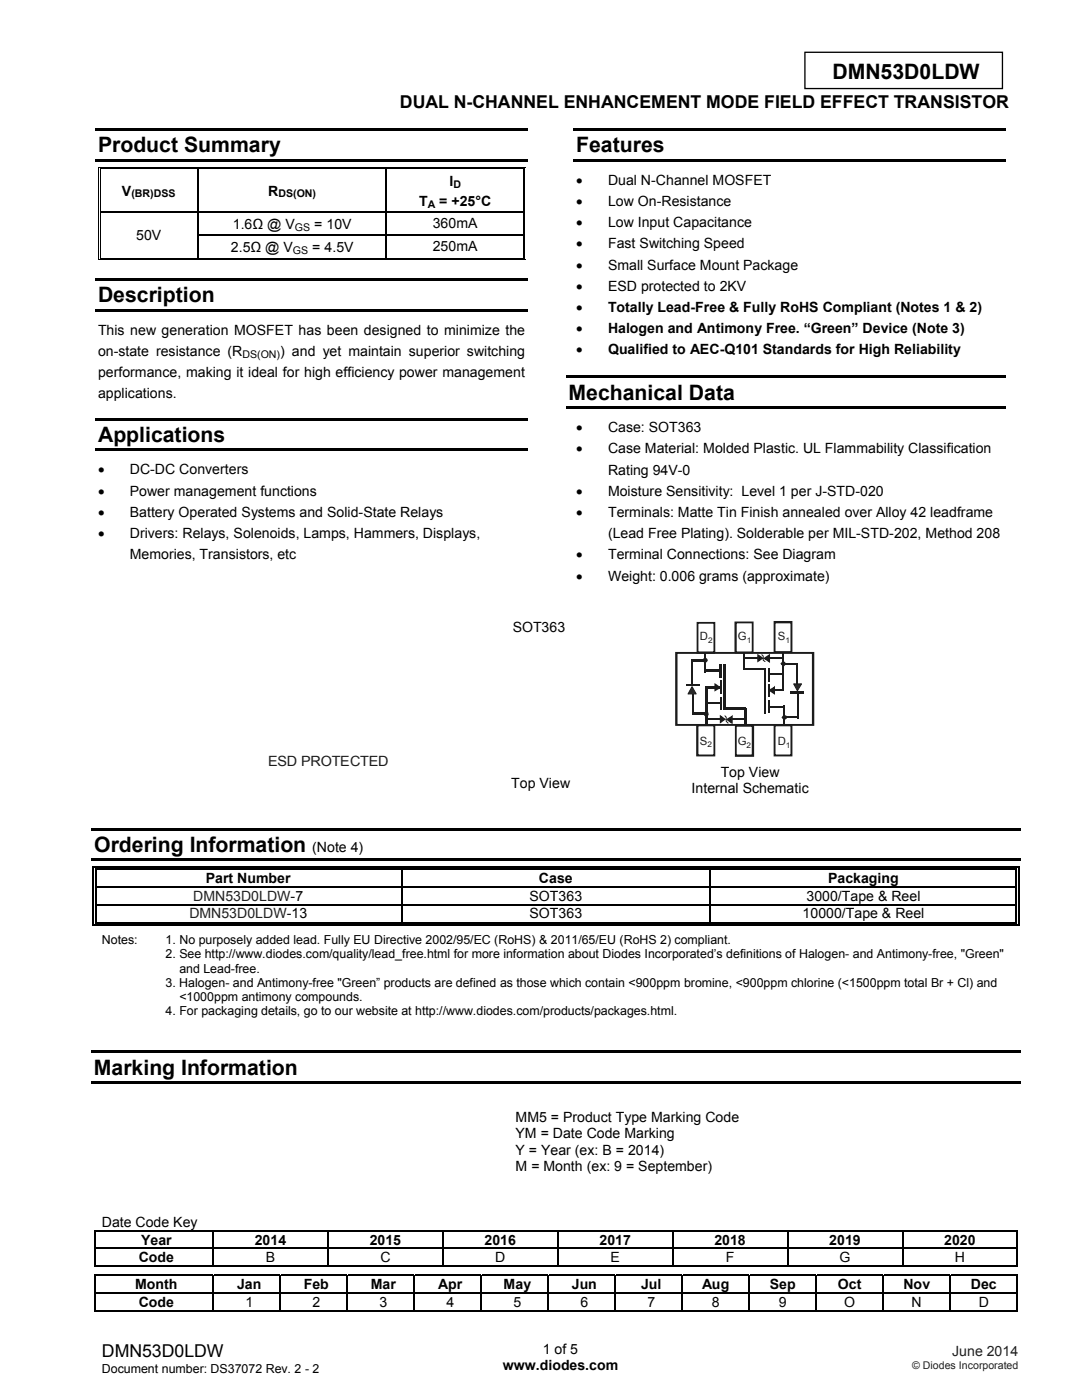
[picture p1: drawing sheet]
<svg xmlns="http://www.w3.org/2000/svg" width="216mm" height="279mm" viewBox="0 0 216 279" stroke-linecap="round" stroke-linejoin="round" font-family="sans-serif">
<path d="M160.6 10.4h39.4v7.3h-39.4z" fill="none" stroke="#000" stroke-width=".26"/>
<g fill="#000">
<path d="M19 25.6h86.3v.5h-86.3zM19 31.7h86.3v.5h-86.3zM19.6 33.3h.1v.5h-.1zM19.6 33.3h.5v.1h-.5zM19.9 33.6h.2v.2h-.2zM39.4 33.8h.3zM39.4 33.3h.5v.1h-.5zM39.4 33.6h.5v.2h-.5zM77 33.8h.2zM77 33.3h.5v.1h-.5zM77 33.6h.5v.2h-.5zM104.3 33.3h.5v.1h-.5z"/>
<path d="M104.3 33.6h.2v.2h-.2zM104.7 33.3h.1v.5h-.1zM114.4 25.6h86.4v.5h-86.4zM114.4 31.7h86.4v.5h-86.4zM19 55.5h86.3v.5h-86.3zM19.6 42.2h.1v.2h-.1zM19.6 46.8h.1v.3h-.1zM19.6 51.8h.5v.1h-.5zM19.9 42.2h.2v.2h-.2zM19.9 46.8h.2v.3h-.2zM19.9 51.4h.2v.2h-.2zM39.4 42.2h.3v.2h-.3z"/>
<path d="M39.4 46.8h.3v.3h-.3zM39.4 51.4h.5v.2h-.5zM77 42.2h.2v.2h-.2zM77 46.8h.2v.3h-.2zM77 51.4h.5v.2h-.5zM104.3 42.2h.2v.2h-.2zM104.3 46.8h.2v.3h-.2zM104.3 51.8h.5v.1h-.5zM104.3 51.4h.2v.2h-.2zM104.7 42.2h.1v.2h-.1zM104.7 46.8h.1v.3h-.1zM104.7 51.4h.1v.5h-.1z"/>
<path d="M19 61.6h86.3v.6h-86.3zM113.1 75h87.7v.5h-87.7zM19 83.4h86.3v.5h-86.3zM19 89.5h86.3v.5h-86.3zM113.1 81.1h87.7v.5h-87.7zM18.3 165.2h185.4v.5h-185.4zM18.3 171.3h185.4v.5h-185.4zM18.5 172.9h.2v.8h-.2zM18.5 172.9h.7v.2h-.7zM18.5 176.9h.2v.3h-.2zM19 173.4h.2v.3h-.2zM19 176.9h.2v.3h-.2z"/>
<path d="M80.1 173.7h.3zM80.1 172.9h.8v.2h-.8zM80.1 173.4h.8v.3h-.8zM80.1 176.9h.3v.3h-.3zM141.5 173.7h.3zM141.5 172.9h.8v.2h-.8zM141.5 173.4h.8v.3h-.8zM141.5 176.9h.3v.3h-.3zM202.6 172.9h.8v.2h-.8zM202.6 173.4h.3v.3h-.3zM202.6 176.9h.3v.3h-.3zM203.1 172.9h.3v.8h-.3z"/>
<path d="M203.1 176.9h.3v.3h-.3zM18.5 180.4h.2v.3h-.2zM18.5 184.5h.7v.2h-.7zM19 180.4h.2v.3h-.2zM19 184h.2v.2h-.2zM80.1 180.4h.3v.3h-.3zM80.1 184h.8v.2h-.8zM141.5 180.4h.3v.3h-.3zM141.5 184h.8v.2h-.8zM141.5 184.5h.8v.2h-.8zM202.6 180.4h.3v.3h-.3zM202.6 184.5h.8v.2h-.8z"/>
<path d="M202.6 184h.3v.2h-.3zM203.1 180.4h.3v.3h-.3zM203.1 184h.3v.7h-.3zM18.2 209.7h185.5v.5h-185.5zM18.2 215.8h185.5v.5h-185.5zM18.7 245.5h.3v.3h-.3zM18.7 249h.3v.3h-.3zM18.7 254.4h.3v.3h-.3zM18.7 257.9h.3v.3h-.3zM42.4 245.5h.3v.3h-.3zM42.4 249h.3v.3h-.3zM42.4 254.4h.3v.3h-.3z"/>
<path d="M42.4 257.9h.3v.3h-.3zM55.8 254.4h.2v.3h-.2zM55.8 257.9h.2v.3h-.2zM65.3 245.5h.3v.3h-.3zM65.3 249h.3v.3h-.3zM69.2 254.4h.2v.3h-.2zM69.2 257.9h.2v.3h-.2zM82.5 254.4h.3v.3h-.3zM82.5 257.9h.3v.3h-.3zM88.3 245.5h.2v.3h-.2zM88.3 249h.2v.3h-.2zM95.9 254.4h.3v.3h-.3z"/>
<path d="M95.9 257.9h.3v.3h-.3zM109.3 254.4h.2v.3h-.2zM109.3 257.9h.2v.3h-.2zM111.2 245.5h.2v.3h-.2zM111.2 249h.2v.3h-.2zM122.6 254.4h.3v.3h-.3zM122.6 257.9h.3v.3h-.3zM134.1 245.5h.3v.3h-.3zM134.1 249h.3v.3h-.3zM136 254.4h.3v.3h-.3zM136 257.9h.3v.3h-.3zM149.4 254.4h.2v.3h-.2z"/>
<path d="M149.4 257.9h.2v.3h-.2zM157 245.5h.3v.3h-.3zM157 249h.3v.3h-.3zM162.8 254.4h.2v.3h-.2zM162.8 257.9h.2v.3h-.2zM176.1 254.4h.3v.3h-.3zM176.1 257.9h.3v.3h-.3zM180 245.5h.2v.3h-.2zM180 249h.2v.3h-.2zM189.5 254.4h.2v.3h-.2zM189.5 257.9h.2v.3h-.2zM202.9 245.5h.2v.3h-.2z"/>
<path d="M202.9 249h.2v.3h-.2zM202.9 252.5h.2v.3h-.2zM202.9 254.4h.2v.3h-.2zM202.9 257.9h.2v.3h-.2zM202.9 261.4h.2v.3h-.2z"/>
</g>
<g fill="none" stroke="#000" stroke-width=".2">
<path d="M19.7 33.8v8.4M20 33.8v8.4M20.1 33.4h19.3M20.1 33.7h19.3M39.9 33.4h37.1M39.9 33.7h37.1M77.5 33.4h26.8M77.5 33.7h26.8M104.4 33.8v8.4M104.8 33.8v8.4M19.7 42.4v4.4M19.7 47.1v4.8"/>
<path d="M20 42.4v4.4M20 47.1v4.3M20.1 51.8h84.2M20.1 51.5h19.3M39.9 51.5h37.1M77.5 51.5h26.8M104.4 42.4v4.4M104.4 47.1v4.3M104.8 42.4v4.4M104.8 47.1v4.3"/>
</g>
<g fill="none" stroke="#000" stroke-width=".25">
<path d="M39.6 33.8v8.4M77.1 33.8v8.4M20.1 42.3h19.3M39.6 42.4v4.4M39.6 47.1v4.3M39.7 42.3h37.3M39.7 46.9h37.3M77.1 42.4v4.4M77.1 47.1v4.3M77.2 42.3h27.1M77.2 46.9h27.1M18.6 173.7v3.2"/>
<path d="M18.6 177.2v3.2M19.1 173.7v3.2M19.1 177.2v3.2M19.2 173h60.9M19.2 173.5h60.9M19.2 177.1h60.9M80.2 173.7v3.2M80.2 177.2v3.2M80.4 177.1h61.1M80.9 173h60.6M80.9 173.5h60.6M141.6 173.7v3.2"/>
<path d="M141.6 177.2v3.2M141.8 177.1h60.8M142.3 173h60.3M142.3 173.5h60.3M202.8 173.7v3.2M202.8 177.2v3.2M203.3 173.7v3.2M203.3 177.2v3.2M18.6 180.7v4M19.1 180.7v3.3M19.2 180.6h60.9M19.2 184.6h122.3"/>
<path d="M19.2 184.1h60.9M80.2 180.7v3.3M80.4 180.6h61.1M80.9 184.1h60.6M141.6 180.7v3.3M141.8 180.6h60.8M142.3 184.6h60.3M142.3 184.1h60.3M202.8 180.7v3.3M203.3 180.7v3.3M18.7 245.6h23.7M18.7 252.7h23.7"/>
<path d="M18.7 254.6h23.7M18.9 245.8v3.2M18.9 249.3v3.5M18.9 254.7v3.2M18.9 258.2v3.5M19 249.2h23.4M19 258.1h23.4M42.5 245.8v3.2M42.5 249.3v3.5M42.5 254.7v3.2M42.5 258.2v3.5M42.7 245.6h22.6"/>
<path d="M42.7 249.2h22.6M42.7 252.7h22.6M42.7 254.6h13.1M42.7 258.1h13.1M55.9 254.7v3.2M55.9 258.2v3.5M56 254.6h13.2M56 258.1h13.2M65.5 245.8v3.2M65.5 249.3v3.5M65.6 245.6h22.7M65.6 249.2h22.7"/>
<path d="M65.6 252.7h22.7M69.3 254.7v3.2M69.3 258.2v3.5M69.4 254.6h13.1M69.4 258.1h13.1M82.7 254.7v3.2M82.7 258.2v3.5M82.8 254.6h13.1M82.8 258.1h13.1M88.4 245.8v3.2M88.4 249.3v3.5M88.5 245.6h22.7"/>
<path d="M88.5 249.2h22.7M88.5 252.7h22.7M96 254.7v3.2M96 258.2v3.5M96.2 254.6h13.1M96.2 258.1h13.1M109.4 254.7v3.2M109.4 258.2v3.5M109.5 254.6h13.1M109.5 258.1h13.1M111.3 245.8v3.2M111.3 249.3v3.5"/>
<path d="M111.4 245.6h22.7M111.4 249.2h22.7M111.4 252.7h22.7M122.8 254.7v3.2M122.8 258.2v3.5M122.9 254.6h13.1M122.9 258.1h13.1M134.2 245.8v3.2M134.2 249.3v3.5M134.4 245.6h22.6M134.4 249.2h22.6M134.4 252.7h22.6"/>
<path d="M136.1 254.7v3.2M136.1 258.2v3.5M136.3 254.6h13.1M136.3 258.1h13.1M149.5 254.7v3.2M149.5 258.2v3.5M149.6 254.6h13.2M149.6 258.1h13.2M157.1 245.8v3.2M157.1 249.3v3.5M157.3 245.6h22.7M157.3 249.2h22.7"/>
<path d="M157.3 252.7h22.7M162.9 254.7v3.2M162.9 258.2v3.5M163 254.6h13.1M163 258.1h13.1M176.3 254.7v3.2M176.3 258.2v3.5M176.4 254.6h13.1M176.4 258.1h13.1M180.1 245.8v3.2M180.1 249.3v3.5M180.2 245.6h22.7"/>
<path d="M180.2 249.2h22.7M180.2 252.7h22.7M189.6 254.7v3.2M189.6 258.2v3.5M189.7 254.6h13.2M189.7 258.1h13.2M203 245.8v3.2M203 249.3v3.5M203 254.7v3.2M203 258.2v3.5M18.7 261.6h23.7M42.7 261.6h13.1"/>
<path d="M56 261.6h13.2M69.4 261.6h13.1M82.8 261.6h13.1M96.2 261.6h13.1M109.5 261.6h13.1M122.9 261.6h13.1M136.3 261.6h13.1M149.6 261.6h13.2M163 261.6h13.1M176.4 261.6h13.1M189.7 261.6h13.2"/>
</g>
<path d="M135 130.1h27.2v.4h-27.2zM162.2 130.1h.3v.2h-.3zM162 130.3h.5v14.4h-.5zM162.2 144.7h.3v.2h-.3zM135 144.5h27.2v.4h-27.2zM134.7 144.7h.3v.2h-.3zM134.7 130.3h.5v14.4h-.5zM134.7 130.1h.3v.2h-.3z" fill="#1f1a17"/>
<path d="M153.5 133.3v2.6M153.5 136.5v2.5M153.5 139.8v2.5M156.3 130.2v7.7M156.5 140.9v4" fill="none" stroke="#1f1a17" stroke-width=".36"/>
<path d="M148.5 130.3v3.4M153.6 134.6h2.8" fill="none" stroke="#1f1a17" stroke-width=".38"/>
<g fill="#1f1a17">
<path d="M146.8 130h3.4v.4h-3.4zM150.2 130.2h.2v.2h-.2zM150 124.2h.4v6h-.4zM150.2 124h.2v.2h-.2zM146.8 124h3.4v.4h-3.4zM146.6 124h.2v.2h-.2zM146.6 124.2h.4v6h-.4zM146.6 130.2h.2v.2h-.2z"/>
<path d="M139.2 150.6h3.4v.4h-3.4zM142.6 150.8h.1v.2h-.1zM142.4 144.8h.3v6h-.3zM142.6 144.6h.1v.2h-.1zM139.2 144.6h3.4v.3h-3.4zM138.9 144.6h.3v.2h-.3zM138.9 144.8h.5v6h-.5zM138.9 150.8h.3v.2h-.3z"/>
<path d="M139.2 130h3.4v.5h-3.4zM142.6 130.3h.1v.2h-.1zM142.4 124.3h.3v6h-.3zM142.6 124.1h.1v.2h-.1zM139.2 124.1h3.4v.4h-3.4zM139 124.1h.2v.2h-.2zM139 124.3h.4v6h-.4zM139 130.3h.2v.2h-.2z"/>
<path d="M146.8 150.6h3.4v.4h-3.4zM150.2 150.8h.3v.2h-.3zM150 144.9h.5v5.9h-.5zM150.2 144.7h.3v.2h-.3zM146.8 144.7h3.4v.3h-3.4zM146.6 144.7h.2v.2h-.2zM146.6 144.9h.4v5.9h-.4zM146.6 150.8h.2v.2h-.2z"/>
<path d="M154.6 129.9h3.3v.4h-3.3zM157.9 130.1h.2v.2h-.2zM157.7 124.2h.4v5.9h-.4zM157.9 123.9h.2v.3h-.2zM154.6 123.9h3.3v.5h-3.3zM154.4 123.9h.2v.3h-.2zM154.4 124.2h.3v5.9h-.3zM154.4 130.1h.2v.2h-.2z"/>
<path d="M154.6 150.6h3.3v.4h-3.3zM157.9 150.8h.2v.2h-.2zM157.7 144.8h.4v6h-.4zM157.9 144.6h.2v.2h-.2zM154.6 144.6h3.3v.3h-3.3zM154.4 144.6h.2v.2h-.2zM154.4 144.8h.3v6h-.3zM154.4 150.8h.2v.2h-.2z"/>
</g>
<path d="M148.3 133.5h4.5M153.4 137.8h3M156.4 132.5h2.7M159.1 132.3v4.2M159.2 138.3v5M153.4 141h3.2" fill="none" stroke="#1f1a17" stroke-width=".36"/>
<path d="M152.7 133.3v9M156.6 143.1h2.7" fill="none" stroke="#1f1a17" stroke-width=".38"/>
<path d="M157.7 137.9h2.8v.5h-2.8z" fill="#1f1a17"/>
<path d="M158.4 136.5h1.5l-.8 1.4z" fill="#292e26"/>
<path d="M158.4 136.5h1.5l-.8 1.4z" fill="none" stroke="#1f1a17" stroke-width=".2"/>
<g fill="#1f1a17">
<path d="M154.3 137.2h.3v1.1h-.3zM154.4 137.1l.2-.3v.4zM153.6 137.6l.8-.5 .2 .3-.8 .5zM153.4 137.8l.2-.2 .1 .2-.1 .1zM153.8 137.6l.8 .5-.2 .4-.8-.6zM154.5 138.3h.1v.4l-.2-.2z"/>
<path d="M156.3 131.9v.5zM156.3 131.9l.4 .2-.3 .3zM156.7 132.1l.1 .4h-.4zM156.7 132.5h.1zM156.4 132.5h.4zM156.4 132.5h.4zM156.4 132.5h.4l-.1 .3zM156.4 132.5l.3 .3-.4 .1zM156.3 132.8v.1zM156.3 132.6v.3zM156.3 132.6v.3zM156 132.8l.3-.3v.4h-.2zM155.8 132.5h.5l-.3 .3-.2-.1zM155.8 132.5h.2zM155.8 132.5h.4zM155.8 132.5h.4zM155.8 132.3l.2-.2 .3 .3-.5 .1zM156.1 132l.2-.1v.5l-.3-.3zM156.3 131.9v.2zM156.3 131.9v.5z"/>
<path d="M156.6 142.7v.3zM156.6 142.7l.3 .2-.2 .2zM156.9 142.9l.1 .2h-.3zM156.8 143.1h.2zM156.7 143.1h.3zM156.7 143.1h.3zM156.7 143.1h.3v.3l-.2 .1zM156.7 143.2l.1 .3-.2 .2zM156.6 143.5v.2zM156.6 143.3v.4zM156.6 143.3v.4zM156.2 143.5l.3-.3 .1 .5zM156 143.2h.5l-.3 .3zM156 143.2h.2zM156 143.1l.5 .1zM156 143.1h.5zM156.1 142.9h.1l.3 .2h-.5zM156.2 142.9l.4-.2-.1 .4zM156.6 142.7v.2zM156.6 142.7v.3z"/>
</g>
<g fill="#1f1a17">
<path d="M156.1 132.2h.5v.5h-.5z" fill-rule="evenodd"/>
<path d="M156.3 142.9h.4v.5h-.4l-.1-.3z" fill-rule="evenodd"/>
</g>
<path d="M148.3 131.4h3.4M152.9 131.4h3.5" fill="none" stroke="#1f1a17" stroke-width=".36"/>
<path d="M153.3 130.9h.3v1h-.3zM153.4 130.7l.2-.2v.4h-.1zM152.5 131.2l.9-.5 .2 .3-.9 .6zM152.3 131.4l.2-.2 .2 .2-.2 .2zM152.7 131.2l.9 .6-.2 .3-.9-.5zM153.5 131.9h.1v.4l-.2-.2z" fill="#1f1a17"/>
<path d="M151.3 130.9l.7 .5-.7 .4z" fill="#000"/>
<path d="M151.1 130.9h.4v.9h-.4zM151.1 131.8l.3 .2-.3 .2zM151.2 131.7l.7-.5 .3 .3-.8 .5zM152.2 131.2l.2 .2-.2 .1-.2-.1zM151.4 130.7l.8 .5-.3 .3-.7-.6zM151.1 130.5l.3 .2-.1 .2h-.2z" fill="#1f1a17"/>
<path d="M152 130.7l.3 .2v.9l.4 .2" fill="none" stroke="#1f1a17" stroke-width=".2"/>
<path d="M140.7 130.1v4" fill="none" stroke="#1f1a17" stroke-width=".36"/>
<path d="M143.8 135.8v2.7" fill="none" stroke="#1f1a17" stroke-width=".38"/>
<path d="M143.6 132.6h.4v2.6h-.4z" fill="#1f1a17"/>
<path d="M143.8 139v2.6" fill="none" stroke="#1f1a17" stroke-width=".38"/>
<path d="M141 136.9v7.9" fill="none" stroke="#1f1a17" stroke-width=".44"/>
<path d="M148.5 141.3h.5v3.4h-.5z" fill="#1f1a17"/>
<path d="M138 131.6v5.1M140.9 140.4h2.7" fill="none" stroke="#1f1a17" stroke-width=".38"/>
<path d="M138.2 138.5v4.1" fill="none" stroke="#1f1a17" stroke-width=".36"/>
<path d="M140.8 137.2h3.1" fill="none" stroke="#1f1a17" stroke-width=".44"/>
<g fill="#1f1a17">
<path d="M140.7 133.7h3.1v.4h-3.1z"/>
<path d="M144.3 132.7h.4v9h-.4z"/>
<path d="M137.9 131.6h2.8v.4h-2.8z"/>
</g>
<path d="M138.1 142.4h2.7M144.4 141.4h4.5" fill="none" stroke="#1f1a17" stroke-width=".44"/>
<path d="M136.8 136.8h2.8" fill="none" stroke="#1f1a17" stroke-width=".36"/>
<path d="M138.1 137l.8 1.5h-1.6z" fill="#292e26"/>
<path d="M138.1 137l.8 1.5h-1.6z" fill="none" stroke="#1f1a17" stroke-width=".2"/>
<g fill="#1f1a17">
<path d="M142.6 136.7h.3v1h-.3zM142.6 137.7l.2 .2-.2 .1zM142.6 137.6l.9-.6 .1 .4-.8 .5zM143.6 137l.3 .2-.3 .2zM142.8 136.5l.8 .5-.1 .3-.9-.5zM142.6 136.3l.2 .2-.1 .2h-.1z"/>
<path d="M140.9 142.6v.3zM140.5 142.9l.4-.3v.3zM140.5 142.5l.3 .1-.3 .3zM140.5 142.5h.2zM140.5 142.5h.3zM140.5 142.5h.3zM140.5 142.1l.3 .4h-.3zM140.5 142.1l.4-.1v.4zM140.9 142v.2zM140.9 142v.4zM140.9 142v.4zM140.9 142l.4 .1-.4 .3zM141 142.4l.3-.3 .1 .4zM141.2 142.5h.2zM141 142.5h.4zM141 142.5h.4zM141 142.5h.4l-.1 .4zM140.9 142.6l.4 .3h-.4zM140.9 142.8v.1zM140.9 142.6v.3z"/>
<path d="M140.7 131.8v.5zM140.7 131.8v.5l-.3-.2zM140.2 131.8h.5l-.3 .3zM140.2 131.8h.2zM140.2 131.8h.5zM140.2 131.8h.5zM140.4 131.4l.3 .4h-.5zM140.4 131.4l.3-.1v.4zM140.7 131.3v.2zM140.7 131.3v.4zM140.7 131.3v.4zM140.7 131.3l.3 .1-.2 .3zM141 131.4l.2 .4h-.4zM141 131.8h.2zM140.8 131.8h.4zM140.8 131.8h.4zM140.8 131.8h.4l-.2 .3zM140.7 131.8l.3 .3-.3 .2zM140.7 132v.3zM140.7 131.8v.5z"/>
</g>
<g fill="#1f1a17">
<path d="M140.7 142.3h.4v.4l-.2 .1-.2-.1z" fill-rule="evenodd"/>
<path d="M140.5 131.6l.2-.1 .3 .3-.3 .2-.2-.1z" fill-rule="evenodd"/>
</g>
<path d="M140.8 143.6h3.5M145.6 143.6h3.3" fill="none" stroke="#1f1a17" stroke-width=".36"/>
<path d="M143.6 143h.4v1h-.4zM143.6 144h.2l.1 .2-.3 .2zM143.6 144l.9-.6 .2 .3-.8 .5zM144.7 143.4l.2 .2-.2 .1-.2-.1zM143.6 143.1l.3-.2 .8 .5-.2 .3zM143.6 142.7l.3 .2-.1 .1h-.2z" fill="#1f1a17"/>
<path d="M145.2 143.6l.8-.6v1.1z" fill="#000"/>
<path d="M145.8 143h.4v1.1h-.4zM145.9 142.9l.3-.2v.3zM145.1 143.4l.8-.5 .2 .3-.8 .6zM144.8 143.6l.3-.2 .1 .2-.1 .2zM145.3 143.4l.8 .6-.3 .3-.7-.5zM145.8 144.3l.4-.2v.4z" fill="#1f1a17"/>
<path d="M144.7 142.9l.2 .2v.9l.4 .3" fill="none" stroke="#1f1a17" stroke-width=".2"/>
<g font-size="4.2">
<text x="166.1" y="15.8">DMN53D0LDW</text>
<text x="19.6" y="30.4">Product Summary</text>
<text x="115" y="30.4">Features</text>
<text x="19.6" y="60.4">Description</text>
<text x="113.5" y="79.8">Mechanical Data</text>
<text x="19.6" y="88.2">Applications</text>
<text x="18.8" y="170.1">Ordering Information</text>
<text x="18.7" y="214.5">Marking Information</text>
</g>
<g font-size="3.5">
<text x="79.8" y="21.5">DUAL N-CHANNEL ENHANCEMENT MODE FIELD EFFECT TRANSISTOR</text>
<text x="20.3" y="270.9">DMN53D0LDW</text>
</g>
<g font-size="2.8">
<text x="24.3" y="39.1">V</text>
<text x="53.5" y="39.1">R</text>
<text x="83.6" y="41.1">T</text>
<text x="87.7" y="41.1">= +25°C</text>
<text x="89.7" y="37.1">I</text>
<text x="115" y="36.9">•</text>
<text x="115" y="41.1">•</text>
<text x="121.3" y="36.9">Dual N-Channel MOSFET</text>
<text x="121.3" y="41.1">Low On-Resistance</text>
<text x="27.2" y="47.9">50V</text>
<text x="46.5" y="45.7">1.6Ω @ V</text>
<text x="62.7" y="45.7">= 10V</text>
<text x="86.4" y="45.6">360mA</text>
<text x="115" y="45.3">•</text>
<text x="121.3" y="45.3">Low Input Capacitance</text>
<text x="46.1" y="50.3">2.5Ω @ V</text>
<text x="62.3" y="50.3">= 4.5V</text>
<text x="86.4" y="50.2">250mA</text>
<text x="115" y="49.6">•</text>
<text x="115" y="53.8">•</text>
<text x="121.3" y="49.6">Fast Switching Speed</text>
<text x="121.3" y="53.8">Small Surface Mount Package</text>
<text x="115" y="58">•</text>
<text x="121.3" y="58">ESD protected to 2KV</text>
<text x="115" y="62.3">•</text>
<text x="121.3" y="62.3">Totally Lead-Free &amp; Fully RoHS Compliant (Notes 1 &amp; 2)</text>
<text x="19.6" y="66.8">This new generation MOSFET has been designed to minimize the</text>
<text x="19.6" y="71">on-state resistance (R</text>
<text x="55.9" y="71">) and yet maintain superior switching</text>
<text x="115" y="66.5">•</text>
<text x="115" y="70.7">•</text>
<text x="121.3" y="66.5">Halogen and Antimony Free. “Green” Device (Note 3)</text>
<text x="121.3" y="70.7">Qualified to AEC-Q101 Standards for High Reliability</text>
<text x="19.6" y="75.3">performance, making it ideal for high efficiency power management</text>
<text x="19.6" y="79.5">applications.</text>
<text x="115" y="86.3">•</text>
<text x="121.3" y="86.3">Case: SOT363</text>
<text x="19.6" y="94.7">•</text>
<text x="25.9" y="94.7">DC-DC Converters</text>
<text x="115" y="90.5">•</text>
<text x="121.3" y="94.7">Rating 94V-0</text>
<text x="121.3" y="90.5">Case Material: Molded Plastic. UL Flammability Classification</text>
<text x="19.6" y="98.9">•</text>
<text x="25.9" y="98.9">Power management functions</text>
<text x="115" y="99">•</text>
<text x="121.3" y="99">Moisture Sensitivity: Level 1 per J-STD-020</text>
<text x="19.6" y="103.1">•</text>
<text x="19.6" y="107.4">•</text>
<text x="25.9" y="103.1">Battery Operated Systems and Solid-State Relays</text>
<text x="25.9" y="107.4">Drivers: Relays, Solenoids, Lamps, Hammers, Displays,</text>
<text x="115" y="103.2">•</text>
<text x="121.3" y="107.4">(Lead Free Plating). Solderable per MIL-STD-202, Method 208</text>
<text x="121.3" y="103.2">Terminals: Matte Tin Finish annealed over Alloy 42 leadframe</text>
<text x="25.9" y="111.6">Memories, Transistors, etc</text>
<text x="115" y="111.7">•</text>
<text x="121.3" y="111.7">Terminal Connections: See Diagram</text>
<text x="115" y="115.9">•</text>
<text x="121.3" y="115.9">Weight: 0.006 grams (approximate)</text>
<text x="102.3" y="126.2">SOT363</text>
<text x="143.8" y="155">Top View</text>
<text x="102" y="157.3">Top View</text>
<text x="138" y="158.2">Internal Schematic</text>
<text x="62.3" y="170.1">(Note 4)</text>
<text x="41.1" y="176.3">Part Number</text>
<text x="105.7" y="179.8">SOT363</text>
<text x="107.5" y="176.3">Case</text>
<text x="160.9" y="179.8">3000/Tape &amp; Reel</text>
<text x="165.2" y="176.3">Packaging</text>
<text x="105.7" y="183.3">SOT363</text>
<text x="160.2" y="183.3">10000/Tape &amp; Reel</text>
<text x="102.9" y="223.9">MM5 = Product Type Marking Code</text>
<text x="102.9" y="227.2">YM = Date Code Marking</text>
<text x="102.9" y="230.4">Y = Year (ex: B = 2014)</text>
<text x="102.9" y="233.7">M = Month (ex: 9 = September)</text>
<text x="20.3" y="244.9">Date Code Key</text>
<text x="27.7" y="251.9">Code</text>
<text x="28.2" y="248.4">Year</text>
<text x="50.8" y="248.4">2014</text>
<text x="53" y="251.9">B</text>
<text x="73.8" y="248.4">2015</text>
<text x="75.9" y="251.9">C</text>
<text x="96.7" y="248.4">2016</text>
<text x="98.8" y="251.9">D</text>
<text x="119.6" y="248.4">2017</text>
<text x="121.8" y="251.9">E</text>
<text x="142.5" y="248.4">2018</text>
<text x="144.8" y="251.9">F</text>
<text x="165.5" y="248.4">2019</text>
<text x="167.5" y="251.9">G</text>
<text x="188.4" y="248.4">2020</text>
<text x="190.5" y="251.9">H</text>
<text x="27" y="257.3">Month</text>
<text x="47.3" y="257.3">Jan</text>
<text x="60.6" y="257.3">Feb</text>
<text x="74" y="257.3">Mar</text>
<text x="87.4" y="257.3">Apr</text>
<text x="100.5" y="257.3">May</text>
<text x="114.1" y="257.3">Jun</text>
<text x="127.9" y="257.3">Jul</text>
<text x="140.1" y="257.3">Aug</text>
<text x="153.6" y="257.3">Sep</text>
<text x="167.2" y="257.3">Oct</text>
<text x="180.3" y="257.3">Nov</text>
<text x="193.7" y="257.3">Dec</text>
<text x="27.7" y="260.8">Code</text>
<text x="49" y="260.8">1</text>
<text x="62.3" y="260.8">2</text>
<text x="75.7" y="260.8">3</text>
<text x="89.1" y="260.8">4</text>
<text x="102.4" y="260.8">5</text>
<text x="115.8" y="260.8">6</text>
<text x="129.2" y="260.8">7</text>
<text x="142" y="260.8">8</text>
<text x="155.4" y="260.8">9</text>
<text x="168.4" y="260.8">O</text>
<text x="181.9" y="260.8">N</text>
<text x="195.3" y="260.8">D</text>
<text x="100.3" y="273.5">www.diodes.com</text>
<text x="108.3" y="270.2">1 of 5</text>
</g>
<text font-size="2.8" fill="#1f1a17" x="53.5" y="152.8">ESD PROTECTED</text>
<g font-size="2.8" fill="#231f20">
<text x="38.6" y="179.8">DMN53D0LDW-7</text>
<text x="37.8" y="183.3">DMN53D0LDW-13</text>
<text x="190" y="270.6">June 2014</text>
</g>
<g font-size="2.5">
<text x="20.3" y="188.4">Notes:</text>
<text x="33" y="191.3">2. See http://www.diodes.com/quality/lead_free.html for more information about Diodes Incorporated’s definitions of Halogen- and Antimony-free, &quot;Green&quot;</text>
<text x="33" y="188.4">1. No purposely added lead. Fully EU Directive 2002/95/EC (RoHS) &amp; 2011/65/EU (RoHS 2) compliant.</text>
<text x="33" y="197">3. Halogen- and Antimony-free &quot;Green” products are defined as those which contain &lt;900ppm bromine, &lt;900ppm chlorine (&lt;1500ppm total Br + Cl) and</text>
<text x="35.8" y="194.1">and Lead-free.</text>
<text x="33" y="202.6">4. For packaging details, go to our website at http://www.diodes.com/products/packages.html.</text>
<text x="35.8" y="199.8">&lt;1000ppm antimony compounds.</text>
<text x="20.3" y="274">Document number: DS37072 Rev. 2 - 2</text>
</g>
<g font-size="2.3" fill="#1f1a17">
<text x="139.6" y="127.7">D</text>
<text x="147.2" y="127.7">G</text>
<text x="155.2" y="127.7">S</text>
<text x="139.6" y="148.6">S</text>
<text x="147.2" y="148.6">G</text>
<text x="155.2" y="148.6">D</text>
</g>
<g font-size="2.1">
<text x="26.2" y="39.4">(BR)DSS</text>
<text x="55.6" y="39.4">DS(ON)</text>
<text x="85.4" y="41.4">A</text>
<text x="90.5" y="37.4">D</text>
<text x="58.8" y="46.1">GS</text>
<text x="58.5" y="50.7">GS</text>
<text x="48.4" y="71.4">DS(ON)</text>
</g>
<text font-size="2.1" fill="#231f20" x="182" y="273.2">© Diodes Incorporated</text>
<g font-size="1.5" fill="#1f1a17">
<text x="141.3" y="128.3">2</text>
<text x="149" y="128.3">1</text>
<text x="156.7" y="128.3">1</text>
<text x="141.2" y="149.1">2</text>
<text x="148.9" y="149.2">2</text>
<text x="156.8" y="149.2">1</text>
</g>
</svg>
